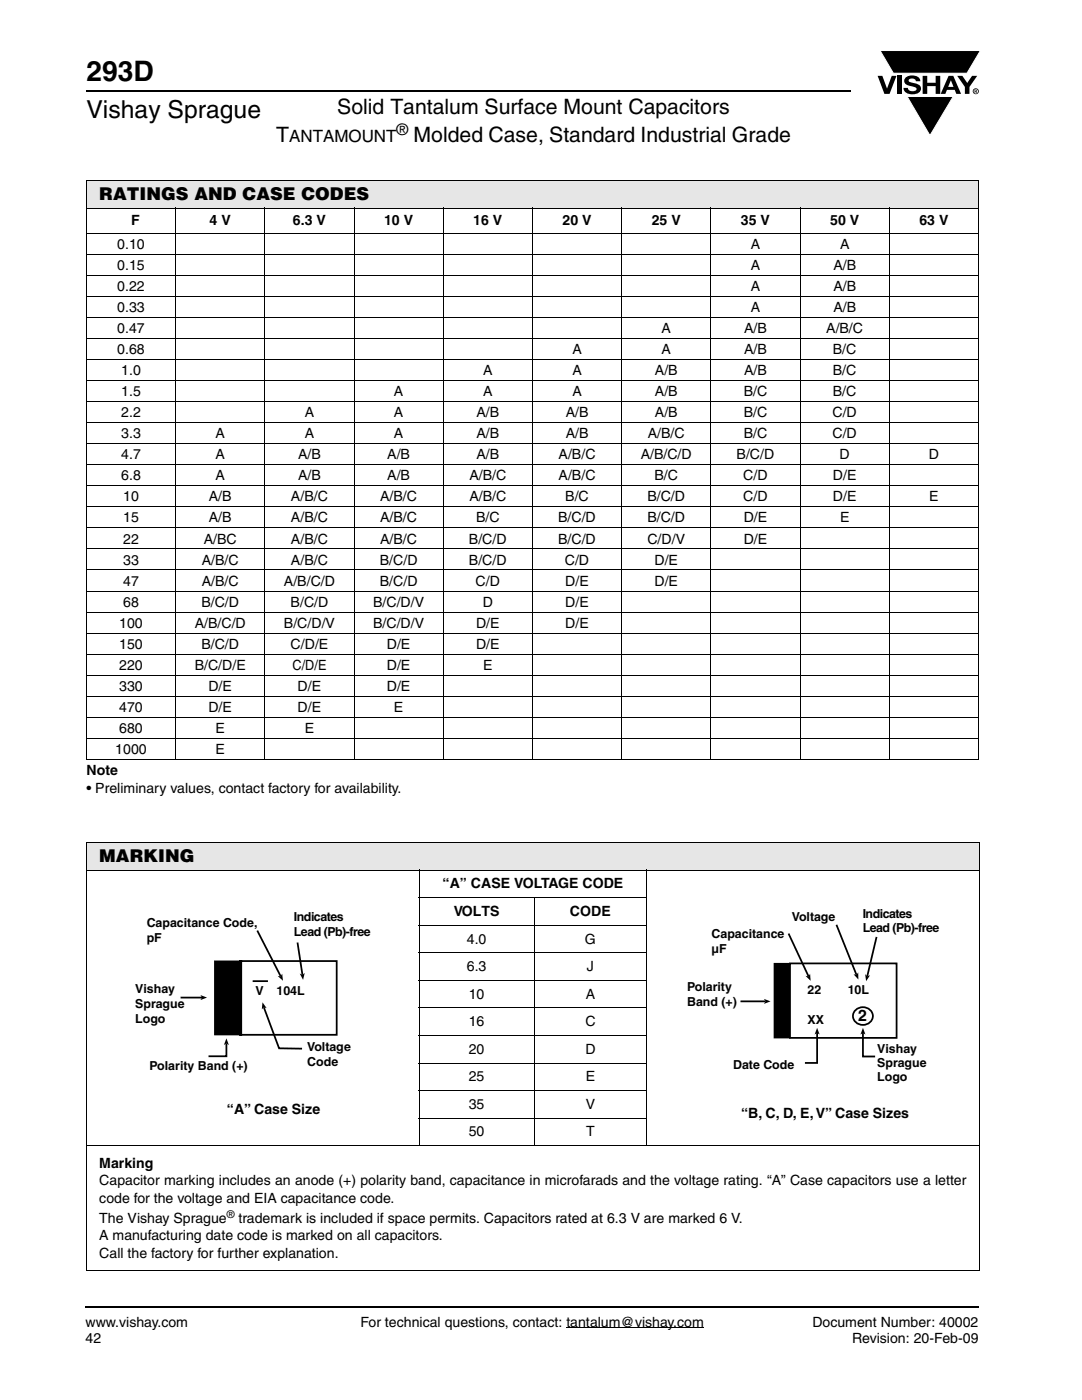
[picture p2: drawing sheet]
<svg xmlns="http://www.w3.org/2000/svg" width="216mm" height="279mm" viewBox="0 0 216 279" stroke-linecap="round" stroke-linejoin="round" font-family="sans-serif">
<g fill="#000">
<path d="M175.1 15.1h1l.9 2.6 .9-2.6h1l-1.4 3.6h-1zM175.6 10.1h20l-2.7 4.5h-14.6zM179 15.1h.9v3.6h-.9zM180.8 15.4a2.1 2.1 0 0 1 2.7 .4l.1 .4h-.8a.79 .79 0 0 0-.7-.5 .79 .79 0 0 0-.8 .4l.2 .3 1 .2a1.08 1.08 0 0 1 1.3 1 1.08 1.08 0 0 1-1.1 1.2 1.73 1.73 0 0 1-2.4-1.3h.9a.96 .96 0 0 0 .8 .7 .96 .96 0 0 0 .9-.4 1.31 1.31 0 0 0-1.2-.6 1.03 1.03 0 0 1-1.1-.6 1.03 1.03 0 0 1 .2-1.2zM184.1 15.1h.9v1.4h1.7v-1.4h.9v3.6h-.9v-1.5h-1.7v1.5h-.9zM181 19.3h9.2l-4.6 7.8zM191 15.1h1l1 1.5 1-1.5h1l-1.6 2.3v1.3h-.9v-1.4z"/>
<path d="M189.7 16l-.5 1.3h1.1zM189.3 15.1h.9l1.6 3.6h-1l-.3-.8h-1.5l-.4 .8h-.9z"/>
<path d="M194.6 18v.2l.2-.1v-.1zM194.5 17.9h.4l.1 .2-.2 .2 .2 .2-.3-.2-.1 .2h-.1zM194.2 18.2a.5 .5 0 0 0 1 0 .5 .5 0 0 0-1 0zM194.1 18.2a.6 .6 0 0 1 1.2 0 .6 .6 0 0 1-1.2 0z"/>
</g>
<path d="M175.6 10.1h20l-2.7 4.5h-14.6zM181 19.3h9.2l-4.6 7.8z" fill="none" stroke="#fff" stroke-width=".2"/>
<path d="M113 265h27.4" fill="none" stroke="#000" stroke-width=".2"/>
<path d="M17.3 18.2h152.5M17.1 260.9h178.2" fill="none" stroke="#000" stroke-width=".36"/>
<path d="M17.3 36h178v5.6h-178z" fill="#e6e6e6"/>
<g fill="#fff">
<path d="M35.1 46.5h124.6v4.3h-124.6z"/>
<path d="M159.7 46.5h17.8v4.3h-17.8z"/>
<path d="M177.5 46.5h17.8v4.3h-17.8z"/>
<path d="M35.1 50.8h124.6v4.1h-124.6z"/>
<path d="M159.7 50.8h17.8v4.1h-17.8z"/>
<path d="M177.5 50.8h17.8v4.1h-17.8z"/>
<path d="M35.1 54.9h124.6v4.3h-124.6z"/>
<path d="M159.7 54.9h17.8v4.3h-17.8z"/>
<path d="M177.5 54.9h17.8v4.3h-17.8z"/>
<path d="M35.1 59.2h124.6v4.2h-124.6z"/>
<path d="M159.7 59.2h17.8v4.2h-17.8z"/>
<path d="M177.5 59.2h17.8v4.2h-17.8z"/>
<path d="M35.1 63.4h106.8v4.2h-106.8z"/>
<path d="M141.9 63.4h17.8v4.2h-17.8z"/>
<path d="M159.7 63.4h17.8v4.2h-17.8z"/>
<path d="M177.5 63.4h17.8v4.2h-17.8z"/>
<path d="M35.1 67.6h89v4.2h-89z"/>
<path d="M124.1 67.6h17.8v4.2h-17.8z"/>
<path d="M141.9 67.6h17.8v4.2h-17.8z"/>
<path d="M159.7 67.6h17.8v4.2h-17.8z"/>
<path d="M177.5 67.6h17.8v4.2h-17.8z"/>
<path d="M35.1 71.8h71.2v4.1h-71.2z"/>
<path d="M106.3 71.8h17.8v4.1h-17.8z"/>
<path d="M124.1 71.8h17.8v4.1h-17.8z"/>
<path d="M141.9 71.8h17.8v4.1h-17.8z"/>
<path d="M159.7 71.8h17.8v4.1h-17.8z"/>
<path d="M177.5 71.8h17.8v4.1h-17.8z"/>
<path d="M35.1 75.9h53.4v4.3h-53.4z"/>
<path d="M88.5 75.9h17.8v4.3h-17.8z"/>
<path d="M106.3 75.9h17.8v4.3h-17.8z"/>
<path d="M124.1 75.9h17.8v4.3h-17.8z"/>
<path d="M141.9 75.9h17.8v4.3h-17.8z"/>
<path d="M159.7 75.9h17.8v4.3h-17.8z"/>
<path d="M177.5 75.9h17.8v4.3h-17.8z"/>
<path d="M35.1 80.2h35.6v4.1h-35.6z"/>
<path d="M70.7 80.2h17.8v4.1h-17.8z"/>
<path d="M88.5 80.2h17.8v4.1h-17.8z"/>
<path d="M106.3 80.2h17.8v4.1h-17.8z"/>
<path d="M124.1 80.2h17.8v4.1h-17.8z"/>
<path d="M141.9 80.2h17.8v4.1h-17.8z"/>
<path d="M159.7 80.2h17.8v4.1h-17.8z"/>
<path d="M177.5 80.2h17.8v4.1h-17.8z"/>
<path d="M35.1 84.3h17.8v4.3h-17.8z"/>
<path d="M52.9 84.3h17.8v4.3h-17.8z"/>
<path d="M70.7 84.3h17.8v4.3h-17.8z"/>
<path d="M88.5 84.3h17.8v4.3h-17.8z"/>
<path d="M106.3 84.3h17.8v4.3h-17.8z"/>
<path d="M124.1 84.3h17.8v4.3h-17.8z"/>
<path d="M141.9 84.3h17.8v4.3h-17.8z"/>
<path d="M159.7 84.3h17.8v4.3h-17.8z"/>
<path d="M177.5 84.3h17.8v4.3h-17.8z"/>
<path d="M35.1 88.6h17.8v4.2h-17.8z"/>
<path d="M52.9 88.6h17.8v4.2h-17.8z"/>
<path d="M70.7 88.6h17.8v4.2h-17.8z"/>
<path d="M88.5 88.6h17.8v4.2h-17.8z"/>
<path d="M106.3 88.6h17.8v4.2h-17.8z"/>
<path d="M124.1 88.6h17.8v4.2h-17.8z"/>
<path d="M141.9 88.6h17.8v4.2h-17.8z"/>
<path d="M159.7 88.6h17.8v4.2h-17.8z"/>
<path d="M177.5 88.6h17.8v4.2h-17.8z"/>
<path d="M35.1 92.8h17.8v4.2h-17.8z"/>
<path d="M52.9 92.8h17.8v4.2h-17.8z"/>
<path d="M70.7 92.8h17.8v4.2h-17.8z"/>
<path d="M88.5 92.8h17.8v4.2h-17.8z"/>
<path d="M106.3 92.8h17.8v4.2h-17.8z"/>
<path d="M124.1 92.8h17.8v4.2h-17.8z"/>
<path d="M141.9 92.8h17.8v4.2h-17.8z"/>
<path d="M159.7 92.8h17.8v4.2h-17.8z"/>
<path d="M177.5 92.8h17.8v4.2h-17.8z"/>
<path d="M35.1 97h17.8v4.2h-17.8z"/>
<path d="M52.9 97h17.8v4.2h-17.8z"/>
<path d="M70.7 97h17.8v4.2h-17.8z"/>
<path d="M88.5 97h17.8v4.2h-17.8z"/>
<path d="M106.3 97h17.8v4.2h-17.8z"/>
<path d="M124.1 97h17.8v4.2h-17.8z"/>
<path d="M141.9 97h17.8v4.2h-17.8z"/>
<path d="M159.7 97h17.8v4.2h-17.8z"/>
<path d="M177.5 97h17.8v4.2h-17.8z"/>
<path d="M35.1 101.2h17.8v4.1h-17.8z"/>
<path d="M52.9 101.2h17.8v4.1h-17.8z"/>
<path d="M70.7 101.2h17.8v4.1h-17.8z"/>
<path d="M88.5 101.2h17.8v4.1h-17.8z"/>
<path d="M106.3 101.2h17.8v4.1h-17.8z"/>
<path d="M124.1 101.2h17.8v4.1h-17.8z"/>
<path d="M141.9 101.2h17.8v4.1h-17.8z"/>
<path d="M159.7 101.2h17.8v4.1h-17.8z"/>
<path d="M177.5 101.2h17.8v4.1h-17.8z"/>
<path d="M35.1 105.3h17.8v4.3h-17.8z"/>
<path d="M52.9 105.3h17.8v4.3h-17.8z"/>
<path d="M70.7 105.3h17.8v4.3h-17.8z"/>
<path d="M88.5 105.3h17.8v4.3h-17.8z"/>
<path d="M106.3 105.3h17.8v4.3h-17.8z"/>
<path d="M124.1 105.3h17.8v4.3h-17.8z"/>
<path d="M141.9 105.3h17.8v4.3h-17.8z"/>
<path d="M159.7 105.3h35.6v4.3h-35.6z"/>
<path d="M35.1 109.6h17.8v4.1h-17.8z"/>
<path d="M52.9 109.6h17.8v4.1h-17.8z"/>
<path d="M70.7 109.6h17.8v4.1h-17.8z"/>
<path d="M88.5 109.6h17.8v4.1h-17.8z"/>
<path d="M106.3 109.6h17.8v4.1h-17.8z"/>
<path d="M124.1 109.6h17.8v4.1h-17.8z"/>
<path d="M141.9 109.6h53.4v4.1h-53.4z"/>
<path d="M35.1 113.7h17.8v4.3h-17.8z"/>
<path d="M52.9 113.7h17.8v4.3h-17.8z"/>
<path d="M70.7 113.7h17.8v4.3h-17.8z"/>
<path d="M88.5 113.7h17.8v4.3h-17.8z"/>
<path d="M106.3 113.7h17.8v4.3h-17.8z"/>
<path d="M124.1 113.7h17.8v4.3h-17.8z"/>
<path d="M141.9 113.7h53.4v4.3h-53.4z"/>
<path d="M35.1 118h17.8v4.2h-17.8z"/>
<path d="M52.9 118h17.8v4.2h-17.8z"/>
<path d="M70.7 118h17.8v4.2h-17.8z"/>
<path d="M88.5 118h17.8v4.2h-17.8z"/>
<path d="M106.3 118h17.8v4.2h-17.8z"/>
<path d="M124.1 118h71.2v4.2h-71.2z"/>
<path d="M35.1 122.2h17.8v4.2h-17.8z"/>
<path d="M52.9 122.2h17.8v4.2h-17.8z"/>
<path d="M70.7 122.2h17.8v4.2h-17.8z"/>
<path d="M88.5 122.2h17.8v4.2h-17.8z"/>
<path d="M106.3 122.2h17.8v4.2h-17.8z"/>
<path d="M124.1 122.2h71.2v4.2h-71.2z"/>
<path d="M35.1 126.4h17.8v4.2h-17.8z"/>
<path d="M52.9 126.4h17.8v4.2h-17.8z"/>
<path d="M70.7 126.4h17.8v4.2h-17.8z"/>
<path d="M88.5 126.4h17.8v4.2h-17.8z"/>
<path d="M106.3 126.4h89v4.2h-89z"/>
<path d="M35.1 130.6h17.8v4.2h-17.8z"/>
<path d="M52.9 130.6h17.8v4.2h-17.8z"/>
<path d="M70.7 130.6h17.8v4.2h-17.8z"/>
<path d="M88.5 130.6h17.8v4.2h-17.8z"/>
<path d="M106.3 130.6h89v4.2h-89z"/>
<path d="M35.1 134.8h17.8v4.2h-17.8z"/>
<path d="M52.9 134.8h17.8v4.2h-17.8z"/>
<path d="M70.7 134.8h17.8v4.2h-17.8z"/>
<path d="M88.5 134.8h106.8v4.2h-106.8z"/>
<path d="M35.1 139h17.8v4.2h-17.8z"/>
<path d="M52.9 139h17.8v4.2h-17.8z"/>
<path d="M70.7 139h17.8v4.2h-17.8z"/>
<path d="M88.5 139h106.8v4.2h-106.8z"/>
<path d="M35.1 143.2h17.8v4.2h-17.8z"/>
<path d="M52.9 143.2h17.8v4.2h-17.8z"/>
<path d="M70.7 143.2h124.6v4.2h-124.6z"/>
</g>
<g fill="none" stroke="#000" stroke-width=".2">
<path d="M17.2 36h178.1M17.3 36.2v115.3M195.3 36.2v115.3M17.2 41.6h178.1M17.2 46.5h178.1M17.2 50.8h178.1M17.2 54.9h178.1M17.2 59.2h178.1M35.1 41.5v110.1M52.9 41.5v110.1M70.7 41.5v110.1M88.5 41.5v110.1"/>
<path d="M106.3 41.5v110.1M124.1 41.5v110.1M141.9 41.5v110.1M159.7 41.5v110.1M177.5 41.5v110.1M17.2 63.4h178.1M17.2 67.6h178.1M17.2 71.8h178.1M17.2 75.9h178.1M17.2 80.2h178.1M17.2 84.3h178.1M17.2 88.6h178.1"/>
<path d="M17.2 92.8h178.1M17.2 97h178.1M17.2 101.2h178.1M17.2 105.3h178.1M17.2 109.6h178.1M17.2 113.7h178.1M17.2 118h178.1M17.2 122.2h178.1M17.2 126.4h178.1M17.2 130.6h178.1M17.2 134.8h178.1M17.2 139h178.1"/>
<path d="M17.2 143.2h178.1M17.2 147.4h178.1M17.2 151.6h178.1"/>
</g>
<path d="M17.3 168.1h178.1v5.6h-178.1z" fill="#e6e6e6"/>
<g fill="none" stroke="#000" stroke-width=".2">
<path d="M17.2 168.1h178.3M17.2 173.7h178.3M17.3 168.2v85.4M83.5 179.2h45.6M83.6 173.6v55.1M106.6 179v49.7M129.1 173.6v55.1M195.4 168.2v85.4M83.5 184.6h45.6M83.5 190.1h45.6M83.5 195.6h45.6M83.5 201.1h45.6"/>
<path d="M83.5 206.7h45.6M83.5 212.2h45.6M83.5 217.7h45.6M17.2 228.6h178.3M83.5 223.1h45.6M17.2 253.6h178.3"/>
</g>
<path d="M27 181.7h46.9v41.3h-46.9z" fill="#fff"/>
<path d="M42.9 191.9h5.2v14.5h-5.2z" fill="#000"/>
<path d="M36 199.1h4.3M42.9 191.9h5.2v14.5h-5.2zM47.9 191.8h19.3v14.7h-19.3zM50.4 195.8h3.1M51.3 185.7l4.7 9.1M59.4 188.1l1 6.5M45.2 208.2v2.6h-3.6M52.6 201l3.1 8.2 4.6 .1" fill="none" stroke="#000" stroke-width=".35"/>
<g fill="#000">
<path d="M40 198.6l1.3 .5-1.3 .5 .3-.5z" fill-rule="evenodd"/>
<path d="M55.4 194.8h.6l.3-.5 .2 1.4z" fill-rule="evenodd"/>
<path d="M59.8 194.3l.6 .3 .4-.4-.3 1.4z" fill-rule="evenodd"/>
<path d="M45.2 207.2l.5 1.4-.5-.4-.5 .4z" fill-rule="evenodd"/>
<path d="M52.4 200l.8 1.2-.6-.2-.4 .5z" fill-rule="evenodd"/>
</g>
<path d="M137.1 181.1h50.3v42.6h-50.3z" fill="#fff"/>
<path d="M154.5 192.3h3.1v14.8h-3.1z" fill="#000"/>
<path d="M154.5 192.3h3.1v14.8h-3.1z" fill="none" stroke="#000" stroke-width=".2"/>
<path d="M147.8 199.8h5M157.3 186.3l4 8.5M157.6 192.3h21.3v14.8h-21.3zM166.9 184.6l4 10M174.9 187l-1.9 7.8M163 206.1v6h-2.4M170.8 201.5a1.97 1.97 0 0 1 2.3-.3 1.97 1.97 0 0 1 1 2 1.99 1.99 0 0 1-2.3 1.3 1.99 1.99 0 0 1-1.5-2.2zM172.2 206.1v4.7h2.4" fill="none" stroke="#000" stroke-width=".35"/>
<g fill="#000">
<path d="M152.4 199.3l1.4 .5-1.4 .5 .4-.5z" fill-rule="evenodd"/>
<path d="M160.7 194.8h.6l.3-.5 .2 1.5z" fill-rule="evenodd"/>
<path d="M170.3 194.4l.6 .2 .3-.5 .1 1.4z" fill-rule="evenodd"/>
<path d="M172.6 194.4l.4 .4 .6-.2-.8 1.2z" fill-rule="evenodd"/>
<path d="M163 205.1l.5 1.4-.5-.4-.5 .4z" fill-rule="evenodd"/>
<path d="M172.2 205.1l.5 1.4-.5-.4-.5 .4z" fill-rule="evenodd"/>
</g>
<text font-size="5.6" x="17.3" y="16.1">293D</text>
<text font-size="4.9" x="17.3" y="23.6">Vishay Sprague</text>
<g font-size="4.2">
<text x="67.3" y="22.8">Solid Tantalum Surface Mount Capacitors</text>
<text x="55.1" y="28.3">T</text>
<text x="82.5" y="28.3">Molded Case, Standard Industrial Grade</text>
</g>
<g font-size="3.5">
<text x="19.8" y="40">RATINGS AND CASE CODES</text>
<text x="19.8" y="172.1">MARKING</text>
</g>
<text font-size="3.4" x="57.7" y="28.3">ANTAMOUNT</text>
<g font-size="3.2">
<text x="79.1" y="27">®</text>
<text x="171.2" y="203.8">2</text>
</g>
<g font-size="2.8">
<text x="26.2" y="45">F</text>
<text x="41.8" y="45">4 V</text>
<text x="58.5" y="45">6.3 V</text>
<text x="76.6" y="45">10 V</text>
<text x="94.4" y="45">16 V</text>
<text x="112.2" y="45">20 V</text>
<text x="130" y="45">25 V</text>
<text x="147.8" y="45">35 V</text>
<text x="165.7" y="45">50 V</text>
<text x="183.5" y="45">63 V</text>
<text x="23.4" y="53.9">0.15</text>
<text x="23.4" y="49.7">0.10</text>
<text x="149.8" y="49.7">A</text>
<text x="149.8" y="53.9">A</text>
<text x="166.3" y="53.9">A/B</text>
<text x="167.6" y="49.7">A</text>
<text x="23.4" y="58.1">0.22</text>
<text x="149.8" y="58.1">A</text>
<text x="166.3" y="58.1">A/B</text>
<text x="23.4" y="62.3">0.33</text>
<text x="149.8" y="62.3">A</text>
<text x="166.3" y="62.3">A/B</text>
<text x="23.4" y="66.5">0.47</text>
<text x="23.4" y="70.7">0.68</text>
<text x="114.2" y="70.7">A</text>
<text x="132" y="66.5">A</text>
<text x="132" y="70.7">A</text>
<text x="148.5" y="66.5">A/B</text>
<text x="148.5" y="70.7">A/B</text>
<text x="164.9" y="66.5">A/B/C</text>
<text x="166.2" y="70.7">B/C</text>
<text x="24.2" y="74.9">1.0</text>
<text x="96.4" y="74.9">A</text>
<text x="114.2" y="74.9">A</text>
<text x="130.7" y="74.9">A/B</text>
<text x="148.5" y="74.9">A/B</text>
<text x="166.2" y="74.9">B/C</text>
<text x="24.2" y="79.1">1.5</text>
<text x="24.2" y="83.3">2.2</text>
<text x="60.8" y="83.3">A</text>
<text x="78.6" y="79.1">A</text>
<text x="78.6" y="83.3">A</text>
<text x="95.1" y="83.3">A/B</text>
<text x="96.4" y="79.1">A</text>
<text x="112.9" y="83.3">A/B</text>
<text x="114.2" y="79.1">A</text>
<text x="130.7" y="79.1">A/B</text>
<text x="130.7" y="83.3">A/B</text>
<text x="148.4" y="79.1">B/C</text>
<text x="148.4" y="83.3">B/C</text>
<text x="166.1" y="83.3">C/D</text>
<text x="166.2" y="79.1">B/C</text>
<text x="24.2" y="87.5">3.3</text>
<text x="43" y="87.5">A</text>
<text x="60.8" y="87.5">A</text>
<text x="78.6" y="87.5">A</text>
<text x="95.1" y="87.5">A/B</text>
<text x="112.9" y="87.5">A/B</text>
<text x="129.3" y="87.5">A/B/C</text>
<text x="148.4" y="87.5">B/C</text>
<text x="166.1" y="87.5">C/D</text>
<text x="24.2" y="95.9">6.8</text>
<text x="24.2" y="91.7">4.7</text>
<text x="43" y="91.7">A</text>
<text x="43" y="95.9">A</text>
<text x="59.5" y="91.7">A/B</text>
<text x="59.5" y="95.9">A/B</text>
<text x="77.3" y="91.7">A/B</text>
<text x="77.3" y="95.9">A/B</text>
<text x="93.7" y="95.9">A/B/C</text>
<text x="95.1" y="91.7">A/B</text>
<text x="111.5" y="91.7">A/B/C</text>
<text x="111.5" y="95.9">A/B/C</text>
<text x="127.8" y="91.7">A/B/C/D</text>
<text x="130.6" y="95.9">B/C</text>
<text x="147" y="91.7">B/C/D</text>
<text x="148.3" y="95.9">C/D</text>
<text x="166.2" y="95.9">D/E</text>
<text x="167.5" y="91.7">D</text>
<text x="185.3" y="91.7">D</text>
<text x="24.6" y="100.1">10</text>
<text x="41.7" y="100.1">A/B</text>
<text x="58.1" y="100.1">A/B/C</text>
<text x="75.9" y="100.1">A/B/C</text>
<text x="93.7" y="100.1">A/B/C</text>
<text x="112.8" y="100.1">B/C</text>
<text x="129.2" y="100.1">B/C/D</text>
<text x="148.3" y="100.1">C/D</text>
<text x="166.2" y="100.1">D/E</text>
<text x="185.4" y="100.1">E</text>
<text x="24.6" y="104.3">15</text>
<text x="41.7" y="104.3">A/B</text>
<text x="58.1" y="104.3">A/B/C</text>
<text x="75.9" y="104.3">A/B/C</text>
<text x="95" y="104.3">B/C</text>
<text x="111.4" y="104.3">B/C/D</text>
<text x="129.2" y="104.3">B/C/D</text>
<text x="148.4" y="104.3">D/E</text>
<text x="167.6" y="104.3">E</text>
<text x="24.6" y="108.5">22</text>
<text x="24.6" y="112.7">33</text>
<text x="40.3" y="112.7">A/B/C</text>
<text x="40.7" y="108.5">A/BC</text>
<text x="58.1" y="108.5">A/B/C</text>
<text x="58.1" y="112.7">A/B/C</text>
<text x="75.8" y="112.7">B/C/D</text>
<text x="75.9" y="108.5">A/B/C</text>
<text x="93.6" y="108.5">B/C/D</text>
<text x="93.6" y="112.7">B/C/D</text>
<text x="111.4" y="108.5">B/C/D</text>
<text x="112.7" y="112.7">C/D</text>
<text x="129.2" y="108.5">C/D/V</text>
<text x="130.6" y="112.7">D/E</text>
<text x="148.4" y="108.5">D/E</text>
<text x="24.6" y="116.9">47</text>
<text x="40.3" y="116.9">A/B/C</text>
<text x="56.7" y="116.9">A/B/C/D</text>
<text x="75.8" y="116.9">B/C/D</text>
<text x="94.9" y="116.9">C/D</text>
<text x="112.8" y="116.9">D/E</text>
<text x="130.6" y="116.9">D/E</text>
<text x="23.8" y="125.3">100</text>
<text x="24.6" y="121.1">68</text>
<text x="38.9" y="125.3">A/B/C/D</text>
<text x="40.2" y="121.1">B/C/D</text>
<text x="56.7" y="125.3">B/C/D/V</text>
<text x="58" y="121.1">B/C/D</text>
<text x="74.5" y="121.1">B/C/D/V</text>
<text x="74.5" y="125.3">B/C/D/V</text>
<text x="95" y="125.3">D/E</text>
<text x="96.3" y="121.1">D</text>
<text x="112.8" y="121.1">D/E</text>
<text x="112.8" y="125.3">D/E</text>
<text x="23.8" y="129.5">150</text>
<text x="40.2" y="129.5">B/C/D</text>
<text x="58" y="129.5">C/D/E</text>
<text x="77.2" y="129.5">D/E</text>
<text x="95" y="129.5">D/E</text>
<text x="23.8" y="133.7">220</text>
<text x="23.8" y="137.9">330</text>
<text x="38.9" y="133.7">B/C/D/E</text>
<text x="41.6" y="137.9">D/E</text>
<text x="58.4" y="133.7">C/D/E</text>
<text x="59.4" y="137.9">D/E</text>
<text x="77.2" y="133.7">D/E</text>
<text x="77.2" y="137.9">D/E</text>
<text x="96.4" y="133.7">E</text>
<text x="23.8" y="142.1">470</text>
<text x="41.6" y="142.1">D/E</text>
<text x="59.4" y="142.1">D/E</text>
<text x="78.6" y="142.1">E</text>
<text x="23.8" y="146.3">680</text>
<text x="43" y="146.3">E</text>
<text x="60.8" y="146.3">E</text>
<text x="17.3" y="154.7">Note</text>
<text x="23" y="150.5">1000</text>
<text x="43" y="150.5">E</text>
<text x="17.3" y="158.2">• Preliminary values, contact factory for availability.</text>
<text x="88.3" y="177.3">“A” CASE VOLTAGE CODE</text>
<text x="90.5" y="182.8">VOLTS</text>
<text x="113.7" y="182.8">CODE</text>
<text x="93.2" y="188.3">4.0</text>
<text x="116.7" y="188.3">G</text>
<text x="93.2" y="193.8">6.3</text>
<text x="117.1" y="193.8">J</text>
<text x="93.5" y="199.3">10</text>
<text x="116.9" y="199.3">A</text>
<text x="93.5" y="204.8">16</text>
<text x="116.8" y="204.8">C</text>
<text x="93.5" y="210.3">20</text>
<text x="93.5" y="215.8">25</text>
<text x="116.8" y="210.3">D</text>
<text x="116.9" y="215.8">E</text>
<text x="93.5" y="221.3">35</text>
<text x="116.9" y="221.3">V</text>
<text x="45.3" y="222.4">“A” Case Size</text>
<text x="93.5" y="226.8">50</text>
<text x="116.9" y="226.8">T</text>
<text x="147.9" y="223">“B, C, D, E, V” Case Sizes</text>
<text x="19.8" y="233">Marking</text>
<text x="19.8" y="236.6">Capacitor marking includes an anode (+) polarity band, capacitance in microfarads and the voltage rating. “A” Case capacitors use a letter</text>
<text x="19.8" y="240.1">code for the voltage and EIA capacitance code.</text>
<text x="19.8" y="244">The Vishay Sprague</text>
<text x="47.6" y="244">trademark is included if space permits. Capacitors rated at 6.3 V are marked 6 V.</text>
<text x="19.8" y="247.5">A manufacturing date code is marked on all capacitors.</text>
<text x="19.8" y="251.1">Call the factory for further explanation.</text>
<text x="17.1" y="267.9">42</text>
<text x="17.1" y="264.8">www.vishay.com</text>
<text x="71.9" y="264.8">For technical questions, contact: tantalum@vishay.com</text>
<text x="162.1" y="264.8">Document Number: 40002</text>
<text x="170" y="267.9">Revision: 20-Feb-09</text>
</g>
<g font-size="2.5">
<text x="29.3" y="185">Capacitance Code,</text>
<text x="58.6" y="183.8">Indicates</text>
<text x="158" y="183.7">Voltage</text>
<text x="172.1" y="183.2">Indicates</text>
<text x="29.3" y="188">pF</text>
<text x="58.6" y="186.8">Lead (Pb)-free</text>
<text x="142" y="187.3">Capacitance</text>
<text x="142" y="190.1">μF</text>
<text x="172.1" y="186.1">Lead (Pb)-free</text>
<text x="137.1" y="197.8">Polarity</text>
<text x="27" y="198.2">Vishay</text>
<text x="27" y="201.1">Sprague</text>
<text x="51" y="198.6">V</text>
<text x="55.2" y="198.7">104L</text>
<text x="137.1" y="200.7">Band (+)</text>
<text x="161.1" y="198.3">22</text>
<text x="169.1" y="198.3">10L</text>
<text x="27" y="204.1">Logo</text>
<text x="61.3" y="209.7">Voltage</text>
<text x="161.1" y="204.4">XX</text>
<text x="29.8" y="213.6">Polarity Band (+)</text>
<text x="61.3" y="212.7">Code</text>
<text x="146.3" y="213.2">Date Code</text>
<text x="175" y="210.1">Vishay</text>
<text x="175" y="212.9">Sprague</text>
<text x="175" y="215.8">Logo</text>
</g>
<text font-size="2.1" x="45.3" y="243.2">®</text>
</svg>
